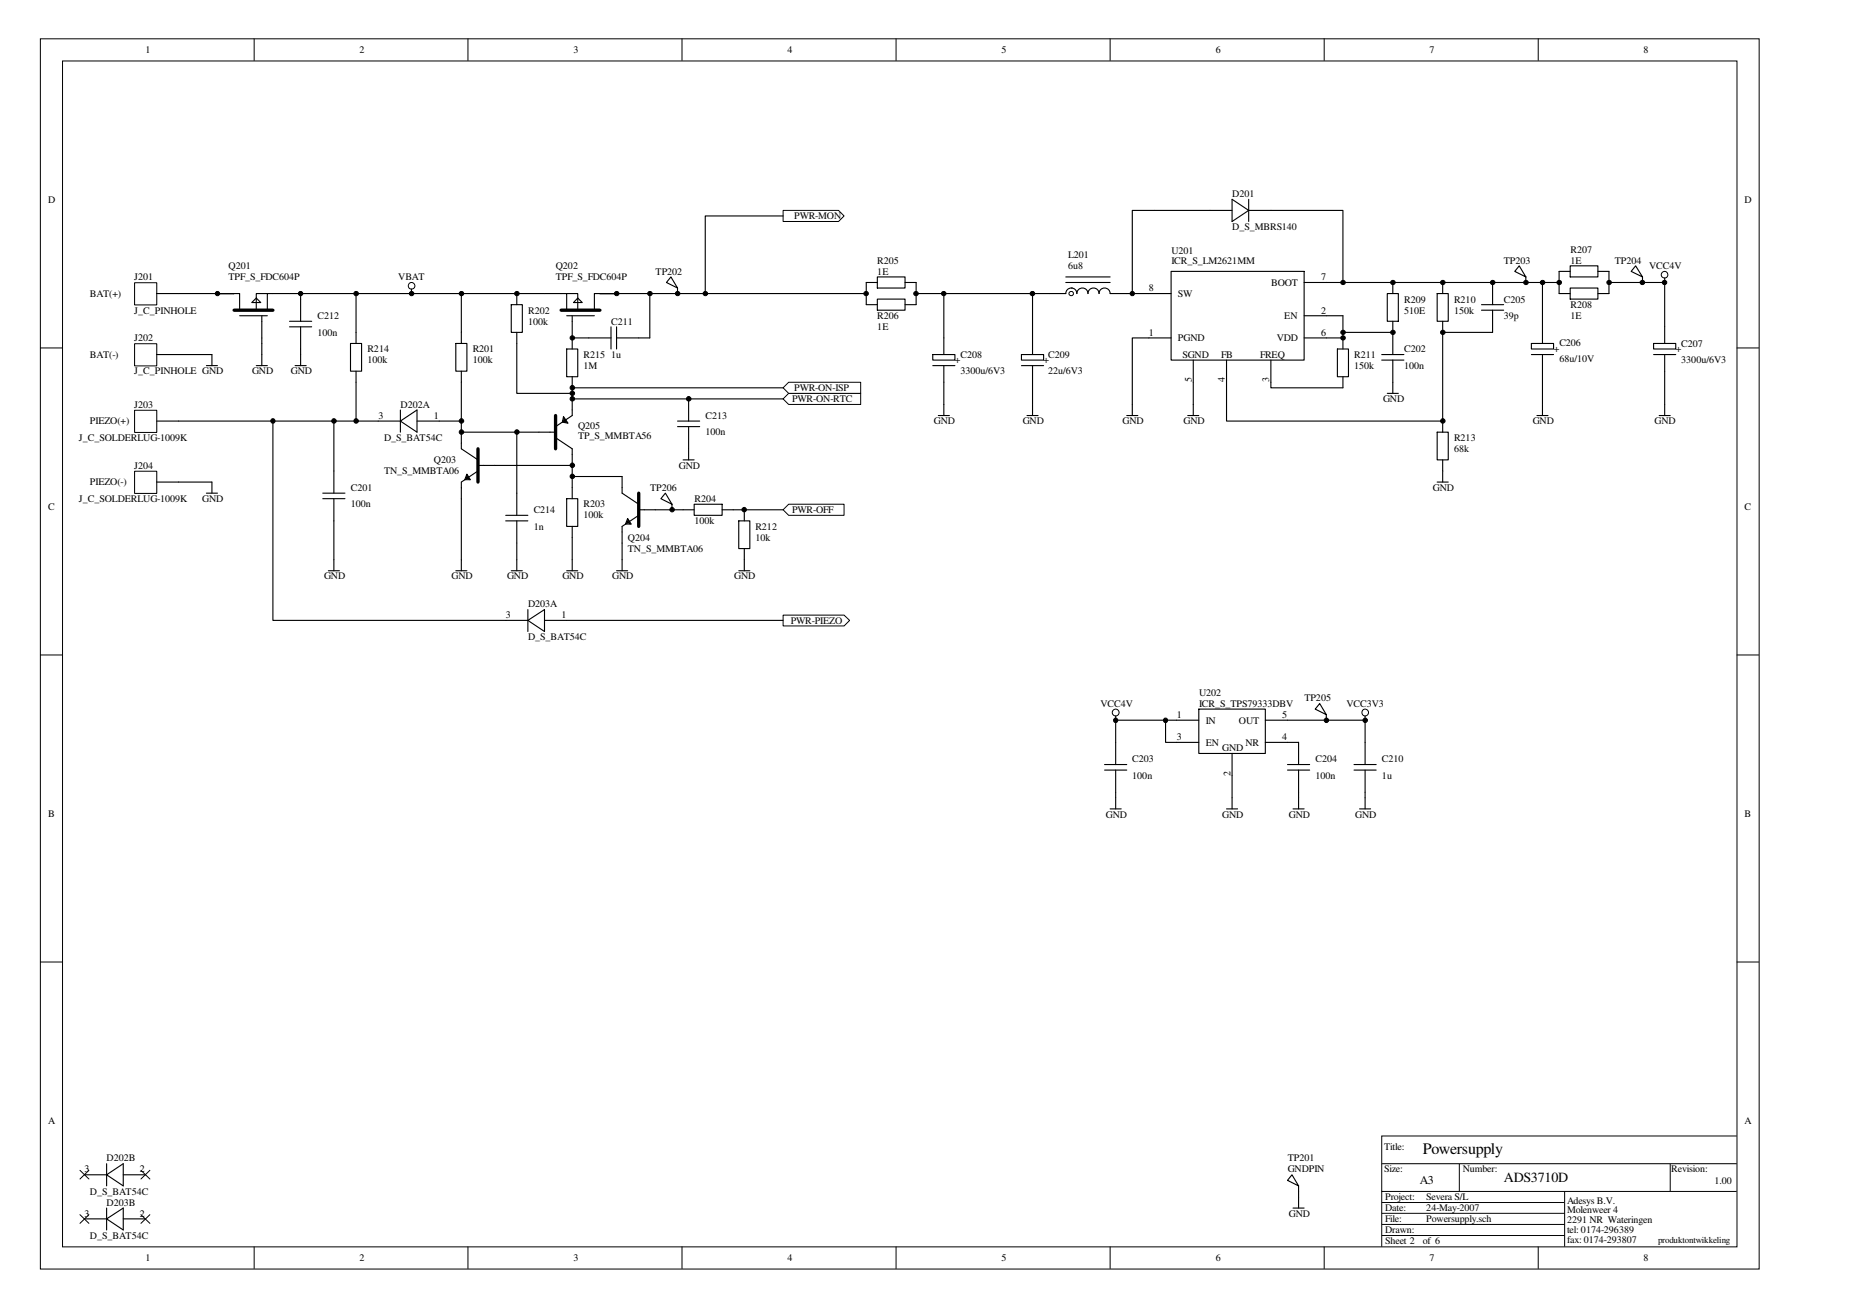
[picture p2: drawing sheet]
<svg xmlns="http://www.w3.org/2000/svg" width="297mm" height="210mm" viewBox="0 0 297 210" stroke-linecap="round" stroke-linejoin="round" font-family="sans-serif">
<g fill="none" stroke="#000" stroke-width=".16">
<path d="M6.5 6.2h275.6v197.3h-275.6zM10 9.8h268.6v190.1h-268.6zM40.8 6.2v3.5M75.1 6.2v3.5M109.4 6.2v3.5M143.7 6.2v3.5M178.1 6.2v3.5M212.4 6.2v3.5M246.7 6.2v3.5M6.4 55.8h3.6M278.5 55.8h3.6M6.4 105h3.6"/>
<path d="M278.5 105h3.6M6.4 154.3h3.6M278.5 154.3h3.6M40.8 199.9v3.6M75.1 199.9v3.6M109.4 199.9v3.6M143.7 199.9v3.6M178.1 199.9v3.6M212.4 199.9v3.6M221.6 198.1h29.3M221.6 196.3h29.3M221.6 194.6h29.3"/>
<path d="M221.6 186.6h56.9M221.6 192.8h29.3M234.1 186.6v4.5M246.7 199.9v3.6M250.9 191.1v8.8M267.9 186.6v4.5M278.5 191.1h-56.9v8.8M278.5 182.2h-56.9v8.9"/>
</g>
<g fill="none" stroke="#000" stroke-width=".18">
<path d="M194.1 33.7h-12.5v13.4M203.8 33.7h11.6v11.6M87.3 47.1h3.6v2.6M90.9 47.1h1.8v2.6M90.9 50.6h4.4M91.8 50.6v3.6M92.7 47.8l.7 .7h-1.4zM98.9 47.1h-3.6v2.6M165.6 47.1v7.1M168.3 47.1h2.6a.89 .89 0 0 1 .9-.9 .89 .89 0 0 1 .9 .9 .89 .89 0 0 1 .9-.9 .89 .89 0 0 1 .9 .9 .89 .89 0 0 1 .9-.9 .89 .89 0 0 1 .9 .9 .89 .89 0 0 1 .9-.9 .89 .89 0 0 1 .9 .9h9.7M170.9 45.3h7.2M170.9 44.4h7.2"/>
<path d="M171.8 46.2h.1M187.8 54.2h-6.2v12.4M187.8 43.5h21.4v14.2h-21.4zM191.4 57.7v8.9M196.7 57.7v9.8h34.7M203.8 57.7v4.5h11.6v-1.8M209.2 50.6h6.2v3.6h-6.2M209.2 45.3h40.9M214.5 56h1.8v4.4h-1.8zM215.4 54.2v1.8M215.4 53.3h8M221.6 57.7h3.6"/>
<path d="M221.6 56.9h3.6M222.5 47.1h1.8v4.4h-1.8zM223.4 45.3v1.8M223.4 51.5v5.4M223.4 57.7v5.4M230.5 47.1h1.8v4.4h-1.8zM231.4 45.3v1.8M231.4 51.5v17.8M237.6 48.9h3.6M237.6 49.7h3.6M239.4 49.7v3.6h-8M239.4 45.3v3.6"/>
<path d="M164.7 66.6h1.8M165.6 63.1v3.5M180.7 66.6h1.8M190.5 66.6h1.8M222.5 63.1h1.8M230.5 69.3h1.8v4.4h-1.8zM230.5 77.3h1.8M231.4 73.7v3.6M246.5 66.6h1.8M247.4 64.9v1.7M207.2 188.4l1.1 1.8-1.8-.9zM207.4 193.7h1.8"/>
<path d="M208.3 190.2v3.5"/>
</g>
<path d="M90 49.7h6.2" fill="none" stroke="#000" stroke-width=".53"/>
<circle cx="171.8" cy="47.1" r=".35" fill="#fff"/>
<g fill="none" stroke="#000" stroke-width=".16">
<circle cx="171.8" cy="47.1" r=".35"/>
<circle cx="267" cy="44.1" r=".53"/>
</g>
<g fill="none" stroke="#000" stroke-width=".18">
<path d="M194.1 33.7h3.5M197.6 32l2.7 1.7-2.7 1.8zM200.3 33.7h3.5M200.3 32v3.5M28.7 56.9h5.3v1.7M28.7 47.1h6.2M33.1 58.6h1.8M73.1 55.1h1.8v4.4h-1.8zM74 47.1v8M74 59.5v1.8M82 48.9h1.8v4.4h-1.8zM82.9 47.1v1.8"/>
<path d="M82.9 53.3v1.8M98.9 47.1h40M140.7 44.4h4.5v1.8h-4.5zM140.7 48h4.5v1.7h-4.5zM140.7 45.3h-1.8v3.6h1.8M145.2 45.3h1.7v3.6h-1.7M146.9 47.1h21.4M149.6 56.9h3.6v.8h-3.6zM149.6 58.6h3.6M151.4 47.1v9.8M151.4 58.6v8M163.8 56.9h3.6v.8h-3.6z"/>
<path d="M163.8 58.6h3.6M165.6 54.2v2.7M165.6 58.6v4.5M245.6 55.1h3.6v.9h-3.6zM245.6 56.9h3.6M247.4 45.3v9.8M247.4 56.9v8M251.8 42.6h4.5v1.8h-4.5zM251.8 46.2h4.5v1.8h-4.5zM251.8 43.5h-1.7v3.6h1.7M256.3 43.5h1.8v3.6h-1.8M258.1 45.3h8.9"/>
<path d="M265.2 55.1h3.6v.9h-3.6zM265.2 56.9h3.6M267 44.6v10.5M267 56.9v9.7M51.8 79.1h3.5M51.8 80h3.5M53.5 75.5v3.6M53.5 80v3.5M150.5 66.6h1.8M266.1 66.6h1.8"/>
</g>
<path d="M21.6 65.8h3.5v3.5h-3.5z" fill="#fff"/>
<path d="M21.6 65.8h3.5v3.5h-3.5z" fill="none" stroke="#000" stroke-width=".16"/>
<path d="M25.1 67.5h3.6" fill="none" stroke="#000" stroke-width=".18"/>
<path d="M21.6 75.6h3.5v3.5h-3.5z" fill="#fff"/>
<path d="M21.6 75.6h3.5v3.5h-3.5z" fill="none" stroke="#000" stroke-width=".16"/>
<path d="M25.1 77.3h8.9v1.8M33.1 79.1h1.8M74 61.3v10.7l2.7 1.7M74.7 76.6h.2l-.2 .2M74.9 76l.5 .9h-.9zM74.9 76.2l.2 .2M75.3 76.8h-.4v-.4l.4 .5M76.7 74.6h2.6M76.7 75.5l-2.7 1.8v2.7" fill="none" stroke="#000" stroke-width=".18"/>
<path d="M76.7 72v5.3" fill="none" stroke="#000" stroke-width=".53"/>
<path d="M125.6 64l.9-.9h11.5v1.8h-11.5z" fill-rule="evenodd" fill="#fff"/>
<path d="M125.6 64l.9-.9h11.5v1.8h-11.5z" fill="none" stroke="#000" stroke-width=".16"/>
<g fill="none" stroke="#000" stroke-width=".18">
<path d="M28.7 67.5h32M74 80v11.5M74 69.3h12.4M79.3 74.6h12.5v5.4M90.9 80h1.8v4.4h-1.8zM91.8 76.4h8v2.7l2.6 1.8M91.8 64h33.8M73.1 91.5h1.8M90.9 91.5h1.8M91.8 84.4v7.1M98.9 91.5h1.8M100.5 83.7h.2l-.2 .2"/>
<path d="M100.7 83.1l.5 .9h-.9zM100.7 83.3l.2 .2M101 83.9h-.3v-.4l.3 .5M102.4 81.7h2.7M102.4 82.6l-2.6 1.8v7.1M109.6 81.7h1.7M111.3 80.9h4.5v1.7h-4.5zM115.8 81.7h9.8M118.5 83.5h1.8v4.5h-1.8zM118.5 91.5h1.8M119.4 81.7v1.8M119.4 88v3.5"/>
</g>
<path d="M102.4 79.1v5.3" fill="none" stroke="#000" stroke-width=".53"/>
<path d="M125.6 81.7l.9-.8h8.9v1.7h-8.9z" fill-rule="evenodd" fill="#fff"/>
<g fill="none" stroke="#000" stroke-width=".16">
<path d="M125.6 81.7l.9-.8h8.9v1.7h-8.9z"/>
<circle cx="178.9" cy="114.3" r=".55"/>
<circle cx="219" cy="114.3" r=".54"/>
</g>
<path d="M89.1 66.6v5.4" fill="none" stroke="#000" stroke-width=".53"/>
<g fill="none" stroke="#000" stroke-width=".18">
<path d="M86.4 69.3h2.7M89.1 70.2l2.7 1.8v2.6M90.4 66.8l.7 1.1-.9-.2zM90.4 67.1l.3 .6-.3-.3M90.4 67l.5 .7M90.5 67.5h-.3l.3 .2M91.8 64v2.6l-2.7 1.8M178.9 114.8v7.8M178.9 115.5h8M188.7 115.5h-1.8v3.5h1.8M206.5 115.5h12.4v3.5M206.5 119h1.8v3.6"/>
<path d="M218.9 114.8v.7M177.2 123.5h3.5M177.2 122.6h3.5M178.1 129.7h1.7M178.9 123.5v6.2M196.7 129.7h1.8M197.6 124.4v5.3M206.5 123.5h3.6M206.5 122.6h3.6M207.4 129.7h1.8M208.3 123.5v6.2M218.1 129.7h1.7"/>
<path d="M218.9 127v2.7"/>
</g>
<path d="M125.6 33.7h8.9l.9 .9-.9 .9h-8.9z" fill-rule="evenodd" fill="#fff"/>
<path d="M125.6 33.7h8.9l.9 .9-.9 .9h-8.9z" fill="none" stroke="#000" stroke-width=".16"/>
<path d="M125.6 34.6h-12.5v12.5" fill="none" stroke="#000" stroke-width=".18"/>
<path d="M125.6 98.6h9.8l.9 .9-.9 .9h-9.8z" fill-rule="evenodd" fill="#fff"/>
<path d="M125.6 98.6h9.8l.9 .9-.9 .9h-9.8z" fill="none" stroke="#000" stroke-width=".16"/>
<path d="M43.8 67.5v32h37.3M90.9 99.5h34.7" fill="none" stroke="#000" stroke-width=".18"/>
<path d="M125.6 62.2l.9-.9h11.5v1.8h-11.5z" fill-rule="evenodd" fill="#fff"/>
<g fill="none" stroke="#000" stroke-width=".16">
<path d="M125.6 62.2l.9-.9h11.5v1.8h-11.5zM12.8 187.7l1.5 1.4M12.8 194.8l1.5 1.4M14.3 187.7l-1.5 1.4M14.3 194.8l-1.5 1.4M22.6 187.7l1.4 1.4M22.6 194.8l1.4 1.4M24 187.7l-1.4 1.4M24 194.8l-1.4 1.4"/>
<circle cx="34.9" cy="47.1" r=".35"/>
<circle cx="48.2" cy="47.1" r=".35"/>
<circle cx="57.1" cy="47.1" r=".36"/>
<circle cx="66" cy="45.8" r=".54"/>
<circle cx="66" cy="47.1" r=".35"/>
<circle cx="74" cy="47.1" r=".35"/>
<circle cx="82.9" cy="47.1" r=".35"/>
<circle cx="91.8" cy="54.2" r=".35"/>
<circle cx="98.9" cy="47.1" r=".35"/>
<circle cx="104.2" cy="47.1" r=".35"/>
<circle cx="108.7" cy="47.1" r=".35"/>
<circle cx="113.1" cy="47.1" r=".35"/>
<circle cx="138.9" cy="47.1" r=".35"/>
<circle cx="146.9" cy="47.1" r=".35"/>
<circle cx="151.4" cy="47.1" r=".35"/>
<circle cx="165.6" cy="47.1" r=".35"/>
<circle cx="181.6" cy="47.1" r=".35"/>
<circle cx="215.4" cy="54.2" r=".35"/>
<circle cx="215.4" cy="45.3" r=".35"/>
<circle cx="215.4" cy="53.3" r=".35"/>
<circle cx="223.4" cy="53.3" r=".35"/>
<circle cx="223.4" cy="45.3" r=".35"/>
<circle cx="231.4" cy="45.3" r=".35"/>
<circle cx="231.4" cy="53.3" r=".35"/>
<circle cx="239.4" cy="45.3" r=".35"/>
<circle cx="244.8" cy="45.3" r=".35"/>
<circle cx="247.4" cy="45.3" r=".35"/>
<circle cx="250.1" cy="45.3" r=".35"/>
<circle cx="258.1" cy="45.3" r=".35"/>
<circle cx="263.4" cy="45.3" r=".35"/>
<circle cx="267" cy="45.3" r=".35"/>
<circle cx="43.8" cy="67.5" r=".35"/>
<circle cx="53.6" cy="67.5" r=".37"/>
<circle cx="57.1" cy="67.5" r=".37"/>
<circle cx="74" cy="67.5" r=".36"/>
<circle cx="82.9" cy="69.3" r=".36"/>
<circle cx="91.8" cy="63.9" r=".36"/>
<circle cx="91.8" cy="63.1" r=".36"/>
<circle cx="91.8" cy="62.2" r=".36"/>
<circle cx="91.8" cy="76.4" r=".36"/>
<circle cx="91.8" cy="74.6" r=".36"/>
<circle cx="110.5" cy="63.9" r=".36"/>
<circle cx="231.4" cy="67.5" r=".36"/>
<circle cx="107.8" cy="81.7" r=".36"/>
<circle cx="119.4" cy="81.7" r=".36"/>
<circle cx="178.9" cy="115.5" r=".35"/>
<circle cx="186.9" cy="115.5" r=".35"/>
<circle cx="212.7" cy="115.5" r=".36"/>
<circle cx="219" cy="115.5" r=".36"/>
</g>
<g fill="none" stroke="#000" stroke-width=".18">
<path d="M34.9 47.1h3.5v2.6M38.4 50.6h4.5M41.1 47.8l.7 .7h-1.4zM41.1 58.6h1.8M42 50.6v8M42.9 47.1h-1.8v2.6M46.4 51.5h3.6M46.4 52.4h3.6M47.3 58.6h1.8M48.2 47.1v4.4M48.2 52.4v6.2M56.2 55.1h1.8v4.4h-1.8z"/>
<path d="M57.1 47.1v8M57.1 59.5v8M66 46.4v.7M82.9 55.1v8h8.9M87.3 47.1h-44.4v2.6M90.9 56h1.8v4.4h-1.8zM98 54.2h-6.2v1.8M98 52.4v3.6M98.9 52.4v3.6M104.2 47.1v7.1h-5.3M107.6 44.4l1.1 1.8-1.8-.9zM108.7 46.2v.9"/>
<path d="M243.7 42.6l1 1.8-1.8-.9zM244.7 44.4v.9M262.3 42.6l1.1 1.8-1.8-.9zM263.4 44.4v.9M53.5 67.5v8M60.7 67.5h3.5M64.2 67.5l2.7-1.8v3.6zM64.2 65.7v3.6M66.9 67.5h7.1M82.9 69.3v13.3M91.8 62.2h33.8M91.8 60.4v3.6"/>
<path d="M106.7 79.1l1.1 1.8-1.8-.9zM108.7 67.5h3.5M108.7 68.4h3.5M109.6 73.7h1.7M110.4 64v3.5M110.4 68.4v5.3M52.7 91.5h1.7M53.5 83.5v8M81.1 99.5h3.6M81.1 83.5h3.6M81.1 82.6h3.6M82 91.5h1.8"/>
<path d="M82.9 83.5v8M84.7 99.5l2.6-1.8v3.6zM84.7 97.7v3.6M87.3 99.5h3.6M105.1 81.7h4.5M107.8 80.9v.8M188.7 115.5h3.6M188.7 119h3.6M192.3 113.7h10.6v7.1h-10.6zM202.9 115.5h3.6M202.9 119h3.6M211.7 112.8l1 1.8-1.8-.9z"/>
<path d="M212.7 114.6v.9M218.9 119v3.6M197.6 120.8v3.6M217.2 122.6h3.5M217.2 123.5h3.5M218.9 123.5v3.5M13.5 188.4h3.6M13.5 195.5h3.6M17.1 188.4l2.7-1.8v3.6zM17.1 195.5l2.7-1.8v3.5zM17.1 186.6v3.6M17.1 193.7v3.5"/>
<path d="M19.8 188.4h3.5M19.8 195.5h3.5"/>
</g>
<path d="M37.5 49.7h6.3" fill="none" stroke="#000" stroke-width=".53"/>
<g fill="#000">
<circle cx="34.9" cy="47.1" r=".35"/>
<circle cx="48.2" cy="47.1" r=".35"/>
<circle cx="57.1" cy="47.1" r=".36"/>
<circle cx="66" cy="47.1" r=".35"/>
<circle cx="74" cy="47.1" r=".35"/>
<circle cx="82.9" cy="47.1" r=".35"/>
<circle cx="91.8" cy="54.2" r=".35"/>
<circle cx="98.9" cy="47.1" r=".35"/>
<circle cx="104.2" cy="47.1" r=".35"/>
<circle cx="108.7" cy="47.1" r=".35"/>
<circle cx="113.1" cy="47.1" r=".35"/>
<circle cx="138.9" cy="47.1" r=".35"/>
<circle cx="146.9" cy="47.1" r=".35"/>
<circle cx="151.4" cy="47.1" r=".35"/>
<circle cx="165.6" cy="47.1" r=".35"/>
<circle cx="181.6" cy="47.1" r=".35"/>
<circle cx="215.4" cy="54.2" r=".35"/>
<circle cx="215.4" cy="45.3" r=".35"/>
<circle cx="215.4" cy="53.3" r=".35"/>
<circle cx="223.4" cy="53.3" r=".35"/>
<circle cx="223.4" cy="45.3" r=".35"/>
<circle cx="231.4" cy="45.3" r=".35"/>
<circle cx="231.4" cy="53.3" r=".35"/>
<circle cx="239.4" cy="45.3" r=".35"/>
<circle cx="244.8" cy="45.3" r=".35"/>
<circle cx="247.4" cy="45.3" r=".35"/>
<circle cx="250.1" cy="45.3" r=".35"/>
<circle cx="258.1" cy="45.3" r=".35"/>
<circle cx="263.4" cy="45.3" r=".35"/>
<circle cx="267" cy="45.3" r=".35"/>
<circle cx="43.8" cy="67.5" r=".35"/>
<circle cx="53.6" cy="67.5" r=".37"/>
<circle cx="57.1" cy="67.5" r=".37"/>
<circle cx="74" cy="67.5" r=".36"/>
<circle cx="82.9" cy="69.3" r=".36"/>
<circle cx="91.8" cy="63.9" r=".36"/>
<circle cx="91.8" cy="63.1" r=".36"/>
<circle cx="91.8" cy="62.2" r=".36"/>
<circle cx="91.8" cy="76.4" r=".36"/>
<circle cx="91.8" cy="74.6" r=".36"/>
<circle cx="110.5" cy="63.9" r=".36"/>
<circle cx="231.4" cy="67.5" r=".36"/>
<circle cx="107.8" cy="81.7" r=".36"/>
<circle cx="119.4" cy="81.7" r=".36"/>
<circle cx="178.9" cy="115.5" r=".35"/>
<circle cx="186.9" cy="115.5" r=".35"/>
<circle cx="212.7" cy="115.5" r=".36"/>
<circle cx="219" cy="115.5" r=".36"/>
</g>
<path d="M21.6 55.2h3.5v3.5h-3.5z" fill="#fff"/>
<path d="M21.6 55.1h3.5v3.6h-3.5z" fill="none" stroke="#000" stroke-width=".16"/>
<path d="M25.1 56.9h3.6" fill="none" stroke="#000" stroke-width=".18"/>
<path d="M21.6 45.4h3.5v3.5h-3.5z" fill="#fff"/>
<g fill="none" stroke="#000" stroke-width=".16">
<path d="M21.6 45.3h3.5v3.6h-3.5z"/>
<circle cx="74" cy="69.3" r=".36"/>
</g>
<path d="M25.1 47.1h3.6" fill="none" stroke="#000" stroke-width=".18"/>
<circle cx="74" cy="69.3" r=".36" fill="#000"/>
<text font-size="2.6" x="228.2" y="185.1">Powersupply</text>
<text font-size="2.2" x="241.2" y="189.6">ADS3710D</text>
<text font-size="1.9" x="227.7" y="189.9">A3</text>
<g font-size="1.6">
<text x="23.3" y="8.5">1</text>
<text x="57.7" y="8.5">2</text>
<text x="92" y="8.5">3</text>
<text x="126.3" y="8.5">4</text>
<text x="160.7" y="8.5">5</text>
<text x="195" y="8.5">6</text>
<text x="229.3" y="8.5">7</text>
<text x="263.6" y="8.5">8</text>
<text x="7.7" y="32.5">D</text>
<text x="127.4" y="35.2">PWR-MON</text>
<text x="197.7" y="31.6">D201</text>
<text x="279.8" y="32.5">D</text>
<text x="171.3" y="41.4">L201</text>
<text x="187.9" y="40.7">U201</text>
<text x="197.7" y="37">D_S_MBRS140</text>
<text x="251.9" y="40.5">R207</text>
<text x="14.4" y="47.6">BAT(+)</text>
<text x="21.5" y="45">J201</text>
<text x="36.7" y="43.2">Q201</text>
<text x="36.7" y="45">TPF_S_FDC604P</text>
<text x="63.9" y="45">VBAT</text>
<text x="89.2" y="43.2">Q202</text>
<text x="89.2" y="45">TPF_S_FDC604P</text>
<text x="105.2" y="44.1">TP202</text>
<text x="140.7" y="42.3">R205</text>
<text x="140.7" y="44.1">1E</text>
<text x="171.3" y="43.2">6u8</text>
<text x="184.3" y="46.7">8</text>
<text x="187.9" y="42.3">ICR_S_LM2621MM</text>
<text x="188.9" y="47.6">SW</text>
<text x="203.9" y="45.8">BOOT</text>
<text x="211.9" y="45">7</text>
<text x="241.2" y="42.3">TP203</text>
<text x="251.9" y="42.3">1E</text>
<text x="259" y="42.3">TP204</text>
<text x="264.5" y="43.2">VCC4V</text>
<text x="21.5" y="50.3">J_C_PINHOLE</text>
<text x="50.9" y="51.2">C212</text>
<text x="50.9" y="53.8">100n</text>
<text x="84.7" y="50.3">R202</text>
<text x="84.7" y="52.1">100k</text>
<text x="98" y="52.1">C211</text>
<text x="140.7" y="51.2">R206</text>
<text x="140.7" y="52.9">1E</text>
<text x="184.3" y="53.8">1</text>
<text x="206" y="51.2">EN</text>
<text x="211.9" y="50.3">2</text>
<text x="211.9" y="53.8">6</text>
<text x="225.2" y="48.5">R209</text>
<text x="225.2" y="50.3">510E</text>
<text x="233.2" y="48.5">R210</text>
<text x="233.2" y="50.3">150k</text>
<text x="241.2" y="48.5">C205</text>
<text x="241.2" y="51.2">39p</text>
<text x="251.9" y="49.4">R208</text>
<text x="251.9" y="51.2">1E</text>
<text x="14.4" y="57.4">BAT(-)</text>
<text x="21.5" y="54.7">J202</text>
<text x="58.9" y="56.5">R214</text>
<text x="58.9" y="58.3">100k</text>
<text x="75.8" y="56.5">R201</text>
<text x="75.8" y="58.3">100k</text>
<text x="93.6" y="57.4">R215</text>
<text x="93.6" y="59.1">1M</text>
<text x="98" y="57.4">1u</text>
<text x="153.2" y="58.3">+</text>
<text x="154" y="57.4">C208</text>
<text x="167.4" y="58.3">+</text>
<text x="168.1" y="57.4">C209</text>
<text x="188.9" y="54.7">PGND</text>
<text x="189.7" y="57.4">SGND</text>
<text x="195.9" y="57.4">FB</text>
<text x="202.1" y="57.4">FREQ</text>
<text x="204.8" y="54.7">VDD</text>
<text x="217.2" y="57.4">R211</text>
<text x="217.2" y="59.1">150k</text>
<text x="225.2" y="56.5">C202</text>
<text x="225.2" y="59.1">100n</text>
<text x="249.2" y="56.5">+</text>
<text x="250.1" y="55.4">C206</text>
<text x="250.1" y="58.1">68u/10V</text>
<text x="268.8" y="56.5">+</text>
<text x="269.7" y="55.6">C207</text>
<text x="269.7" y="58.3">3300u/6V3</text>
<text x="21.5" y="65.4">J203</text>
<text x="21.5" y="60">J_C_PINHOLE GND</text>
<text x="40.4" y="60">GND</text>
<text x="46.6" y="60">GND</text>
<text x="64.3" y="65.4">D202A</text>
<text x="127" y="64.5">PWR-ON-RTC</text>
<text x="127.4" y="62.7">PWR-ON-ISP</text>
<text x="154" y="60">3300u/6V3</text>
<text x="168.1" y="60">22u/6V3</text>
<text x="191.1" y="61.3" transform="rotate(-90 191.1 61.3)">5</text>
<text x="196.5" y="61.3" transform="rotate(-90 196.5 61.3)">4</text>
<text x="203.6" y="61.3" transform="rotate(-90 203.6 61.3)">3</text>
<text x="221.8" y="64.5">GND</text>
<text x="12.7" y="70.7">J_C_SOLDERLUG-1009K</text>
<text x="14.4" y="68">PIEZO(+)</text>
<text x="60.7" y="67.1">3</text>
<text x="61.6" y="70.7">D_S_BAT54C</text>
<text x="69.6" y="67.1">1</text>
<text x="92.7" y="68.7">Q205</text>
<text x="92.7" y="70.4">TP_S_MMBTA56</text>
<text x="113.2" y="67.1">C213</text>
<text x="113.2" y="69.8">100n</text>
<text x="149.8" y="68">GND</text>
<text x="164" y="68">GND</text>
<text x="180" y="68">GND</text>
<text x="189.8" y="68">GND</text>
<text x="233.2" y="70.7">R213</text>
<text x="245.8" y="68">GND</text>
<text x="265.4" y="68">GND</text>
<text x="14.4" y="77.8">PIEZO(-)</text>
<text x="21.5" y="75.1">J204</text>
<text x="61.6" y="76">TN_S_MMBTA06</text>
<text x="69.6" y="74.3">Q203</text>
<text x="108.9" y="75.1">GND</text>
<text x="233.2" y="72.5">68k</text>
<text x="7.7" y="81.7">C</text>
<text x="12.7" y="80.5">J_C_SOLDERLUG-1009K</text>
<text x="32.4" y="80.5">GND</text>
<text x="56.3" y="78.7">C201</text>
<text x="56.3" y="81.4">100n</text>
<text x="85.6" y="82.3">C214</text>
<text x="93.6" y="81.4">R203</text>
<text x="93.6" y="83.1">100k</text>
<text x="104.3" y="78.7">TP206</text>
<text x="111.4" y="80.5">R204</text>
<text x="127" y="82.3">PWR-OFF</text>
<text x="229.8" y="78.7">GND</text>
<text x="279.8" y="81.7">C</text>
<text x="85.6" y="84.9">1n</text>
<text x="100.7" y="86.7">Q204</text>
<text x="100.7" y="88.5">TN_S_MMBTA06</text>
<text x="111.4" y="84">100k</text>
<text x="121.2" y="84.9">R212</text>
<text x="121.2" y="86.7">10k</text>
<text x="52" y="92.9">GND</text>
<text x="72.4" y="92.9">GND</text>
<text x="81.3" y="92.9">GND</text>
<text x="90.2" y="92.9">GND</text>
<text x="98.2" y="92.9">GND</text>
<text x="117.8" y="92.9">GND</text>
<text x="81.1" y="99.1">3</text>
<text x="84.7" y="97.4">D203A</text>
<text x="90" y="99.1">1</text>
<text x="126.8" y="100">PWR-PIEZO</text>
<text x="84.7" y="102.7">D_S_BAT54C</text>
<text x="176.5" y="113.4">VCC4V</text>
<text x="192.3" y="111.6">U202</text>
<text x="192.3" y="113.4">ICR_S_TPS79333DBV</text>
<text x="209.2" y="112.5">TP205</text>
<text x="215.9" y="113.4">VCC3V3</text>
<text x="188.8" y="118.7">3</text>
<text x="188.8" y="115.1">1</text>
<text x="193.4" y="116">IN</text>
<text x="193.4" y="119.6">EN</text>
<text x="198.7" y="116">OUT</text>
<text x="199.8" y="119.6">NR</text>
<text x="205.7" y="115.1">5</text>
<text x="205.7" y="118.7">4</text>
<text x="181.6" y="122.3">C203</text>
<text x="181.6" y="124.9">100n</text>
<text x="196" y="120.5">GND</text>
<text x="197.4" y="124.4" transform="rotate(-90 197.4 124.4)">2</text>
<text x="211" y="122.3">C204</text>
<text x="211" y="124.9">100n</text>
<text x="221.7" y="122.3">C210</text>
<text x="221.7" y="124.9">1u</text>
<text x="7.7" y="130.9">B</text>
<text x="177.4" y="131.1">GND</text>
<text x="196" y="131.1">GND</text>
<text x="206.7" y="131.1">GND</text>
<text x="217.4" y="131.1">GND</text>
<text x="279.8" y="130.9">B</text>
<text x="7.7" y="180.2">A</text>
<text x="222" y="184.4">Title:</text>
<text x="279.8" y="180.2">A</text>
<text x="13.5" y="188">3</text>
<text x="14.4" y="191.6">D_S_BAT54C</text>
<text x="17.1" y="186.2">D202B</text>
<text x="22.4" y="188">2</text>
<text x="206.5" y="186.2">TP201</text>
<text x="206.5" y="188">GNDPIN</text>
<text x="222" y="188">Size:</text>
<text x="234.6" y="188">Number:</text>
<text x="268.1" y="188">Revision:</text>
<text x="275" y="189.8">1.00</text>
<text x="13.5" y="195.1">3</text>
<text x="17.1" y="193.3">D203B</text>
<text x="22.4" y="195.1">2</text>
<text x="206.7" y="195.1">GND</text>
<text x="222.2" y="197.8">Drawn:</text>
<text x="222.2" y="196">File:</text>
<text x="222.2" y="194.2">Date:</text>
<text x="222.2" y="192.4">Project:</text>
<text x="228.8" y="196">Powersupply.sch</text>
<text x="228.8" y="194.2">24-May-2007</text>
<text x="228.8" y="192.4">Severa S/L</text>
<text x="251.3" y="193">Adesys B.V.</text>
<text x="251.3" y="197.8">tel: 0174-296389</text>
<text x="251.3" y="194.6">Molenweer 4</text>
<text x="251.3" y="196.2">2291 NR Wateringen</text>
<text x="14.4" y="198.7">D_S_BAT54C</text>
<text x="23.3" y="202.2">1</text>
<text x="57.7" y="202.2">2</text>
<text x="92" y="202.2">3</text>
<text x="126.3" y="202.2">4</text>
<text x="160.7" y="202.2">5</text>
<text x="195" y="202.2">6</text>
<text x="222.2" y="199.6">Sheet 2</text>
<text x="228.2" y="199.6">of 6</text>
<text x="229.3" y="202.2">7</text>
<text x="251.3" y="199.4">fax: 0174-293807</text>
<text x="263.6" y="202.2">8</text>
</g>
<text font-size="1.4" x="265.9" y="199.4">produktontwikkeling</text>
</svg>
